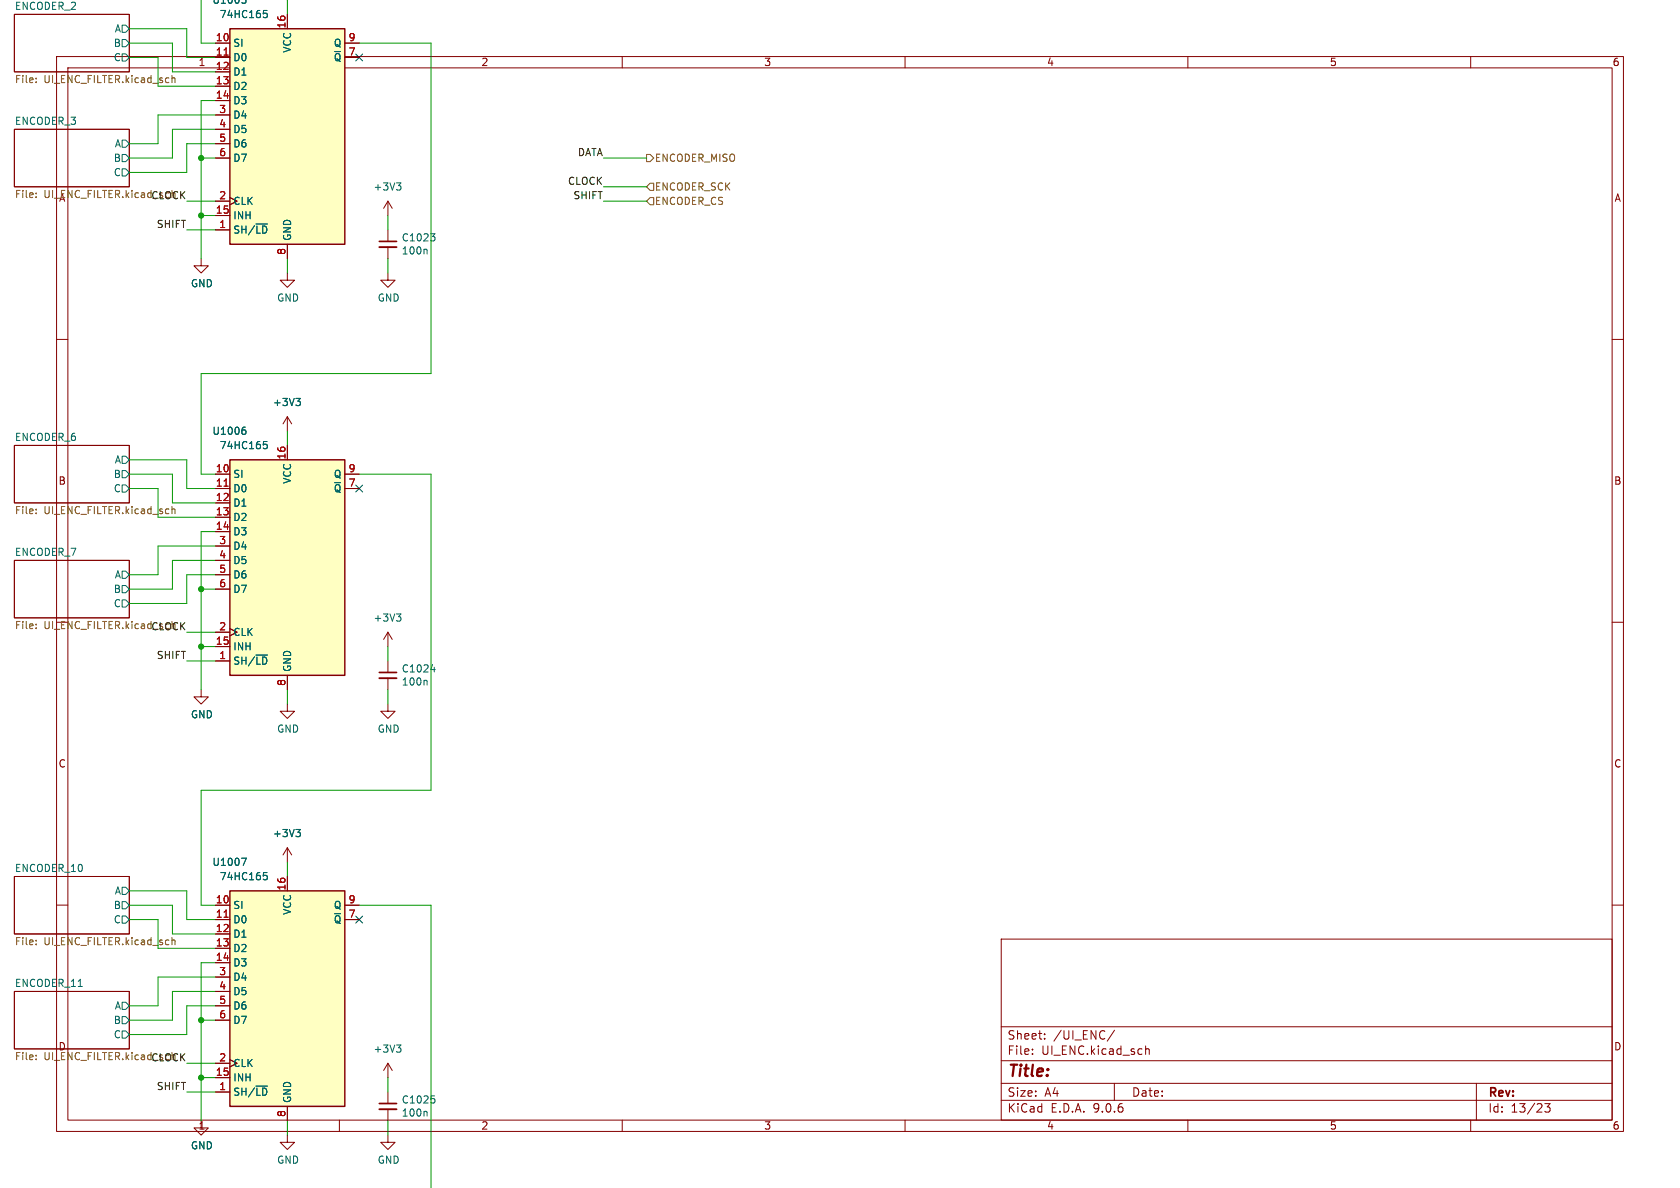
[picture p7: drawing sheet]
<svg xmlns="http://www.w3.org/2000/svg" width="297mm" height="210mm" viewBox="0 0 297 210" stroke-linecap="round" stroke-linejoin="round" font-family="sans-serif">
<g fill="none" stroke="#840000" stroke-width=".18">
<path d="M2.5 2.5h20.4v10.2h-20.4zM10 10h277v190h-277zM12 12h273v186h-273zM60 10v2M110 10v2M160 10v2M210 10v2M260 10v2M2.5 22.9h20.4v10.1h-20.4zM2.5 78.7h20.4v10.2h-20.4zM10 60h2M285 60h2"/>
<path d="M2.5 99.1h20.4v10.1h-20.4zM285 110h2M2.5 154.9h20.4v10.2h-20.4zM2.5 175.3h20.4v10.1h-20.4zM10 160h2M177 166h108v32h-108zM285 160h2M60 198v2M110 198v2M160 198v2M177 194.5h108M177 191.5h108"/>
<path d="M177 187.5h108M177 181.5h108M182.5 186.3v.1M182.5 185.5v.1M184.7 183.6v.1M184.7 182.8v.1M197 191.5v3M197 182.1l-1.3 2M202.5 184.9v1.5M202.5 185.5l.2-.1 .4 .1 .1 .9M210 198v2M260 198v2"/>
<path d="M261 191.5v6.5M273.1 195.1h.9l-.5 .6 .5 .1v.7l-.3 .1h-.4l-.2-.1"/>
</g>
<g fill="none" stroke="#006464" stroke-width=".18">
<path d="M21.6 9.5h.6l.7 .7-.7 .6h-.6zM21.6 4.4h.6l.7 .7-.7 .6h-.6zM21.6 7h.6l.7 .6-.7 .7h-.6zM21.6 29.8h.6l.7 .7-.7 .6h-.6zM21.6 24.8h.6l.7 .6-.7 .6h-.6zM21.6 27.3h.6l.7 .6-.7 .7h-.6zM21.6 85.7h.6l.7 .7-.7 .6h-.6zM21.6 80.6h.6l.7 .7-.7 .6h-.6zM21.6 83.2h.6l.7 .6-.7 .7h-.6zM21.6 106h.6l.7 .7-.7 .6h-.6zM21.6 101h.6l.7 .6-.7 .6h-.6zM21.6 103.5h.6l.7 .6-.7 .7h-.6z"/>
<path d="M21.6 156.8h.6l.7 .7-.7 .6h-.6zM21.6 159.4h.6l.7 .6-.7 .7h-.6zM21.6 177.2h.6l.7 .6-.7 .6h-.6zM21.6 179.7h.6l.7 .6-.7 .7h-.6zM21.6 161.9h.6l.7 .7-.7 .6h-.6zM21.6 182.2h.6l.7 .7-.7 .6h-.6z"/>
</g>
<g fill="none" stroke="#725600" stroke-width=".18">
<path d="M6.4 14.5v.1M6.4 13.8v.1M30.4 13.3v1.3M30.4 13.9l.2-.1h.3v.8M6.4 34.1v.2M6.4 34.8v.1M6.4 90v.1M6.4 90.7v.1M30.4 89.5v1.3M30.4 90.1l.2-.1h.3v.8M6.4 110.3v.2M6.4 111v.1"/>
<path d="M6.4 166.2v.1M6.4 166.9v.1M30.4 165.7v1.3M30.4 166.3l.2-.1h.3v.8M6.4 186.5v.2M6.4 187.2v.1"/>
</g>
<path d="M40.6 5.1h20.4v38.1h-20.4z" fill="#ffffc2"/>
<path d="M40.6 5.1h20.4v38.1h-20.4z" fill="none" stroke="#840000" stroke-width=".25"/>
<g fill="none" stroke="#840000" stroke-width=".18">
<path d="M38.1 10.2h2.5M38.1 12.7h2.5M38.1 15.2h2.5M38.1 17.8h2.5M38.1 7.6h2.5M50.8 2.5v2.6M61 10.2h2.5M61 7.6h2.5M38.1 20.3h2.5M38.1 22.9h2.5M38.1 25.4h2.5M38.1 27.9h2.5"/>
<path d="M38.1 35.6h2.5M38.1 38.1h2.5M35.6 45.7v1.3h1.2l-1.2 1.3-1.3-1.3h1.3M38.1 40.6h2.5M50.8 48.3v1.2h1.3l-1.3 1.3-1.3-1.3h1.3M50.8 43.2v2.5M50.8 73.7v2.5M50.8 73.7l-.8 1.2M50.8 73.7l.8 1.2M35.6 121.9v1.3h1.2l-1.2 1.3-1.3-1.3h1.3M50.8 124.5v1.2h1.3l-1.3 1.3-1.3-1.3h1.3M68.6 124.5v1.2h1.2l-1.2 1.3-1.3-1.3h1.3"/>
</g>
<path d="M39.6 9.7h.7" fill="none" stroke="#a90000" stroke-width=".18"/>
<path d="M43.4 -.1v.6l-.5 .1M46.6 1.8h.6M46.7 2.3h.3l.3 .3-.1 .4-.5 .1M52.3 70.4h.8l-.4 .5M52.9 70.9l.2 .3v.3l-.2 .2" fill="none" stroke="#006464" stroke-width=".18"/>
<path d="M40.6 81.3h20.4v38.1h-20.4z" fill="#ffffc2"/>
<path d="M40.6 81.3h20.4v38.1h-20.4z" fill="none" stroke="#840000" stroke-width=".25"/>
<g fill="none" stroke="#840000" stroke-width=".18">
<path d="M50.8 -.1v.1M68.6 35.6v2.5M68.6 35.6l-.8 1.2M68.6 35.6l.7 1.2M68.6 48.3v1.2h1.2l-1.2 1.3-1.3-1.3h1.3M68.6 40.6v2.1M68.6 43.7v2M50.8 78.7v2.6M38.1 86.4h2.5M38.1 88.9h2.5M38.1 91.4h2.5M38.1 94h2.5"/>
<path d="M38.1 96.5h2.5M38.1 99.1h2.5M38.1 83.8h2.5M61 86.4h2.5M61 83.8h2.5M38.1 101.6h2.5M38.1 104.1h2.5M38.1 111.8h2.5M38.1 114.3h2.5M38.1 116.8h2.5M50.8 119.4v2.5M68.6 111.8v2.5"/>
<path d="M68.6 116.8v2.1M68.6 119.9v2M68.6 111.8l-.8 1.2M68.6 111.8l.7 1.2M50.8 149.9v2.5M50.8 149.9l-.8 1.2M50.8 149.9l.8 1.2M35.6 198.1v1.3h1.2l-1.2 1.3-1.3-1.3h1.3M68.6 200.7v1.2h1.2l-1.2 1.3-1.3-1.3h1.3"/>
</g>
<path d="M39.6 85.9h.7" fill="none" stroke="#a90000" stroke-width=".18"/>
<g fill="none" stroke="#006464" stroke-width=".18">
<path d="M70.1 32.3h.8l-.4 .5M70.6 32.8l.3 .3v.3l-.3 .2M75.3 44.1l.2 .1v.7M76.1 41.3h.8l-.4 .5M76.7 41.8l.2 .2v.3l-.2 .3M43 76h.2l.3 .2-.1 .5-.4 .1M43.1 75.5h.3M46.6 78h.6M46.7 78.5h.3l.3 .3-.2 .5h-.4M70.1 108.5h.8l-.4 .5M70.6 109l.3 .3v.3l-.3 .2M76.2 118.4h.8"/>
<path d="M76.8 117.9v.9M75.3 120.3l.2 .1v.7M52.3 146.6h.8l-.4 .5M52.9 147.1l.2 .3v.3l-.2 .2"/>
</g>
<path d="M67.1 42.7h3M67.1 118.9h3" fill="none" stroke="#840000" stroke-width=".3"/>
<path d="M67.1 43.7h3M67.1 119.9h3" fill="none" stroke="#840000" stroke-width=".33"/>
<path d="M40.6 157.5h20.4v38.1h-20.4z" fill="#ffffc2"/>
<path d="M40.6 157.5h20.4v38.1h-20.4z" fill="none" stroke="#840000" stroke-width=".25"/>
<g fill="none" stroke="#840000" stroke-width=".18">
<path d="M38.1 10.2h2.5M38.1 12.7h2.5M38.1 15.2h2.5M38.1 17.8h2.5M38.1 7.6h2.5M50.8 2.5v2.6M61 10.2h2.5M61 7.6h2.5M38.1 20.3h2.5M38.1 22.9h2.5M38.1 25.4h2.5M38.1 27.9h2.5"/>
<path d="M38.1 35.6h2.5M38.1 38.1h2.5M38.1 40.6h2.5M50.8 43.2v2.5M50.8 78.7v2.6M38.1 86.4h2.5M38.1 88.9h2.5M38.1 91.4h2.5M38.1 94h2.5M38.1 96.5h2.5M38.1 99.1h2.5M38.1 83.8h2.5"/>
<path d="M61 86.4h2.5M61 83.8h2.5M38.1 101.6h2.5M38.1 104.1h2.5M38.1 111.8h2.5M38.1 114.3h2.5M38.1 116.8h2.5M50.8 119.4v2.5M50.8 154.9v2.6M38.1 162.6h2.5M38.1 165.1h2.5M38.1 167.6h2.5"/>
<path d="M38.1 170.2h2.5M38.1 172.7h2.5M38.1 175.3h2.5M38.1 177.8h2.5M38.1 160h2.5M61 162.6h2.5M61 160h2.5M38.1 180.3h2.5M38.1 188h2.5M38.1 190.5h2.5M38.1 193h2.5M50.8 195.6v2.5"/>
<path d="M68.6 188v2.5M68.6 193v2.1M68.6 196.1v2M68.6 188l-.8 1.2M68.6 188l.7 1.2M50.8 200.7v1.2h1.3l-1.3 1.3-1.3-1.3h1.3"/>
</g>
<path d="M39.6 9.7h.7M39.6 85.9h.7M39.6 162.1h.7" fill="none" stroke="#a90000" stroke-width=".18"/>
<g fill="none" stroke="#006464" stroke-width=".18">
<path d="M43.4 -.1v.6l-.5 .1M46.6 1.8h.6M46.7 2.3h.3l.3 .3-.1 .4-.5 .1M43 76h.2l.3 .2-.1 .5-.4 .1M43.1 75.5h.3M46.6 78h.6M46.7 78.5h.3l.3 .3-.2 .5h-.4M52.3 70.4h.8l-.4 .5M52.9 70.9l.2 .3v.3l-.2 .2M42.7 151.7h.8l-.5 1.3M46.6 154.2h.6M46.7 154.7h.3l.3 .3-.1 .4-.5 .1"/>
<path d="M52.3 146.6h.8l-.4 .5M52.9 147.1l.2 .3v.3l-.2 .2M70.1 184.7h.8l-.4 .5M70.6 185.2l.3 .3v.3l-.3 .2M75.3 196.5l.2 .1v.7M76.2 193.7h.6M76.7 194.2l.2 .2v.3l-.2 .3"/>
</g>
<path d="M67.1 195.1h3" fill="none" stroke="#840000" stroke-width=".3"/>
<path d="M67.1 196.1h3" fill="none" stroke="#840000" stroke-width=".33"/>
<path d="M114.3 27.3h.6l.7 .6-.7 .7h-.6zM114.9 32.4h.7v1.3h-.7l-.6-.7zM114.9 34.9h.7v1.3h-.7l-.6-.6z" fill="none" stroke="#725600" stroke-width=".18"/>
<g fill="none" stroke="#009600" stroke-width=".18">
<path d="M35.6 0v7.6h2.5M22.9 10.2h5v5h10.2M22.9 7.6h7.6v5.1h7.6M22.9 5.1h10.1v5.1h5.1M38.1 17.8h-2.5v27.9M50.8 0v2.5M63.5 7.6h12.7v58.4h-40.6v17.8h2.5M33 35.6h5.1M35.6 27.9h2.5M35.6 38.1h2.5M38.1 20.3h-10.2v5.1h-5M38.1 22.9h-7.6v5h-7.6"/>
<path d="M38.1 25.4h-5.1v5.1h-10.1M68.6 38.1v2.5M106.7 27.9h7.6M106.7 33h7.6M106.7 35.6h7.6M33 40.6h5.1M50.8 45.7v2.6M68.6 45.7v2.6M50.8 76.2v2.5M22.9 86.4h5v5h10.2M22.9 83.8h7.6v5.1h7.6M22.9 81.3h10.1v5.1h5.1"/>
<path d="M38.1 96.5h-10.2v5.1h-5M38.1 94h-2.5v27.9M38.1 99.1h-7.6v5h-7.6M63.5 83.8h12.7v55.9h-40.6v20.3h2.5M33 116.8h5.1M33 111.8h5.1M35.6 104.1h2.5M35.6 114.3h2.5M38.1 101.6h-5.1v5.1h-10.1M68.6 114.3v2.5M50.8 121.9v2.6M68.6 121.9v2.6"/>
<path d="M22.9 157.5h10.1v5.1h5.1M50.8 152.4v2.5M22.9 160h7.6v5.1h7.6M22.9 162.6h5v5h10.2M38.1 172.7h-10.2v5.1h-5M38.1 170.2h-2.5v27.9M38.1 175.3h-7.6v5h-7.6M38.1 177.8h-5.1v5.1h-10.1M63.5 160h12.7v50.1M33 193h5.1M33 188h5.1M35.6 180.3h2.5"/>
<path d="M35.6 190.5h2.5M50.8 198.1v2.6M68.6 190.5v2.5M68.6 198.1v2.6"/>
</g>
<path d="M62.9 9.6l1.2 1.2M64.1 9.6l-1.2 1.2M62.9 85.8l1.2 1.2M64.1 85.8l-1.2 1.2M62.9 162l1.2 1.2M64.1 162l-1.2 1.2" fill="none" stroke="#000084" stroke-width=".18"/>
<g fill="#009600" stroke="#009600" stroke-width=".18">
<circle cx="35.6" cy="27.9" r=".46"/>
<circle cx="35.6" cy="38.1" r=".46"/>
<circle cx="35.6" cy="114.3" r=".46"/>
<circle cx="35.6" cy="104.1" r=".46"/>
<circle cx="35.6" cy="180.3" r=".46"/>
<circle cx="35.6" cy="190.5" r=".46"/>
</g>
<text font-size="2.8" fill="#840000" x="178" y="190.9">Title:</text>
<g font-size="2.1" fill="#840000">
<text x="178" y="184">Sheet:</text>
<text x="186.2" y="184">/UI_ENC/</text>
<text x="178" y="186.7">File:</text>
<text x="184.1" y="186.7">UI_ENC.kicad_sch</text>
<text x="178" y="196.9">KiCad</text>
<text x="178" y="194.1">Size:</text>
<text x="184.7" y="194.1">A4</text>
<text x="185.7" y="196.9">E.D.A.</text>
<text x="193.3" y="196.9">9.0.6</text>
<text x="200" y="194.1">Date:</text>
<text x="263" y="194.3">Rev:</text>
<text x="263" y="196.9">Id:</text>
<text x="267.1" y="196.9">13/23</text>
</g>
<g font-size="1.8" fill="#006464">
<text x="2.5" y="1.8">ENCODER_2</text>
<text x="20.2" y="5.9">A</text>
<text x="37.5" y=".9">U1005</text>
<text x="38.8" y="3.4">74HC165</text>
<text x="20" y="11">C</text>
<text x="20" y="8.5">B</text>
<text x="41.1" y="11">D0</text>
<text x="41.1" y="8.5">SI</text>
<text x="51.7" y="9.4" transform="rotate(-90 51.7 9.4)">VCC</text>
<text x="58.9" y="8.5">Q</text>
<text x="58.9" y="11">~{Q}</text>
<text x="41.1" y="13.6">D1</text>
<text x="41.1" y="16.1">D2</text>
<text x="2.5" y="22.1">ENCODER_3</text>
<text x="41.1" y="18.6">D3</text>
<text x="41.1" y="21.2">D4</text>
<text x="41.1" y="23.7">D5</text>
<text x="20" y="28.8">B</text>
<text x="20.2" y="26.3">A</text>
<text x="41.1" y="26.3">D6</text>
<text x="41.1" y="28.8">D7</text>
<text x="20" y="31.3">C</text>
<text x="65.9" y="33.9">+3V3</text>
<text x="41.1" y="36.4">CLK</text>
<text x="41.1" y="39">INH</text>
<text x="41.1" y="41.5">SH/~{LD}</text>
<text x="51.7" y="42.7" transform="rotate(-90 51.7 42.7)">GND</text>
<text x="70.9" y="45.2">100n</text>
<text x="70.9" y="42.9">C1023</text>
<text x="33.7" y="51">GND</text>
<text x="48.9" y="53.5">GND</text>
<text x="66.7" y="53.5">GND</text>
<text x="48.2" y="72">+3V3</text>
<text x="37.5" y="77.1">U1006</text>
<text x="2.5" y="78">ENCODER_6</text>
<text x="20.2" y="82.1">A</text>
<text x="38.8" y="79.6">74HC165</text>
<text x="20" y="87.2">C</text>
<text x="20" y="84.7">B</text>
<text x="41.1" y="87.2">D0</text>
<text x="41.1" y="89.8">D1</text>
<text x="41.1" y="84.7">SI</text>
<text x="51.7" y="85.6" transform="rotate(-90 51.7 85.6)">VCC</text>
<text x="58.9" y="84.7">Q</text>
<text x="58.9" y="87.2">~{Q}</text>
<text x="41.1" y="92.3">D2</text>
<text x="41.1" y="94.8">D3</text>
<text x="2.5" y="98.3">ENCODER_7</text>
<text x="41.1" y="97.4">D4</text>
<text x="41.1" y="99.9">D5</text>
<text x="20" y="107.5">C</text>
<text x="20" y="105">B</text>
<text x="20.2" y="102.5">A</text>
<text x="41.1" y="102.5">D6</text>
<text x="41.1" y="105">D7</text>
<text x="41.1" y="112.6">CLK</text>
<text x="65.9" y="110.1">+3V3</text>
<text x="41.1" y="115.2">INH</text>
<text x="41.1" y="117.7">SH/~{LD}</text>
<text x="51.7" y="118.9" transform="rotate(-90 51.7 118.9)">GND</text>
<text x="70.9" y="119.1">C1024</text>
<text x="70.9" y="121.4">100n</text>
<text x="33.7" y="127.2">GND</text>
<text x="48.9" y="129.7">GND</text>
<text x="66.7" y="129.7">GND</text>
<text x="48.2" y="148.2">+3V3</text>
<text x="2.5" y="154.2">ENCODER_10</text>
<text x="37.5" y="153.3">U1007</text>
<text x="38.8" y="155.8">74HC165</text>
<text x="20" y="160.9">B</text>
<text x="20.2" y="158.3">A</text>
<text x="41.1" y="160.9">SI</text>
<text x="51.7" y="161.8" transform="rotate(-90 51.7 161.8)">VCC</text>
<text x="58.9" y="160.9">Q</text>
<text x="20" y="163.4">C</text>
<text x="41.1" y="163.4">D0</text>
<text x="41.1" y="166">D1</text>
<text x="58.9" y="163.4">~{Q}</text>
<text x="41.1" y="168.5">D2</text>
<text x="41.1" y="171">D3</text>
<text x="41.1" y="173.6">D4</text>
<text x="2.5" y="174.5">ENCODER_11</text>
<text x="20.2" y="178.7">A</text>
<text x="41.1" y="176.1">D5</text>
<text x="41.1" y="178.7">D6</text>
<text x="20" y="183.7">C</text>
<text x="20" y="181.2">B</text>
<text x="41.1" y="181.2">D7</text>
<text x="41.1" y="188.8">CLK</text>
<text x="41.1" y="191.4">INH</text>
<text x="65.9" y="186.3">+3V3</text>
<text x="41.1" y="193.9">SH/~{LD}</text>
<text x="51.7" y="195.1" transform="rotate(-90 51.7 195.1)">GND</text>
<text x="70.9" y="197.6">100n</text>
<text x="70.9" y="195.3">C1025</text>
<text x="33.7" y="203.4">GND</text>
<text x="48.9" y="205.9">GND</text>
<text x="66.7" y="205.9">GND</text>
</g>
<g font-size="1.8" fill="#a90000">
<text x="50.5" y="5.1" transform="rotate(-90 50.5 5.1)">16</text>
<text x="38.1" y="9.9">11</text>
<text x="38.1" y="7.4">10</text>
<text x="61.5" y="7.4">9</text>
<text x="61.5" y="9.9">7</text>
<text x="38.1" y="12.4">12</text>
<text x="38.1" y="15">13</text>
<text x="38.1" y="17.5">14</text>
<text x="38.7" y="20.1">3</text>
<text x="38.7" y="22.6">4</text>
<text x="38.7" y="25.1">5</text>
<text x="38.7" y="27.7">6</text>
<text x="38.7" y="35.3">2</text>
<text x="38.1" y="37.8">15</text>
<text x="38.7" y="40.4">1</text>
<text x="50.5" y="45.2" transform="rotate(-90 50.5 45.2)">8</text>
<text x="38.1" y="83.6">10</text>
<text x="50.5" y="81.3" transform="rotate(-90 50.5 81.3)">16</text>
<text x="61.5" y="83.6">9</text>
<text x="38.1" y="86.1">11</text>
<text x="38.1" y="88.6">12</text>
<text x="61.5" y="86.1">7</text>
<text x="38.1" y="91.2">13</text>
<text x="38.1" y="93.7">14</text>
<text x="38.7" y="96.3">3</text>
<text x="38.7" y="98.8">4</text>
<text x="38.7" y="101.3">5</text>
<text x="38.7" y="103.9">6</text>
<text x="38.7" y="111.5">2</text>
<text x="38.1" y="114">15</text>
<text x="38.7" y="116.6">1</text>
<text x="50.5" y="121.4" transform="rotate(-90 50.5 121.4)">8</text>
<text x="38.1" y="159.8">10</text>
<text x="50.5" y="157.5" transform="rotate(-90 50.5 157.5)">16</text>
<text x="61.5" y="159.8">9</text>
<text x="38.1" y="162.3">11</text>
<text x="38.1" y="164.8">12</text>
<text x="38.1" y="167.4">13</text>
<text x="61.5" y="162.3">7</text>
<text x="38.1" y="169.9">14</text>
<text x="38.7" y="172.5">3</text>
<text x="38.7" y="175">4</text>
<text x="38.7" y="177.5">5</text>
<text x="38.7" y="180.1">6</text>
<text x="38.1" y="190.2">15</text>
<text x="38.7" y="187.7">2</text>
<text x="38.7" y="192.8">1</text>
<text x="50.5" y="197.6" transform="rotate(-90 50.5 197.6)">8</text>
</g>
<g font-size="1.8" fill="#840000">
<text x="35" y="11.9">1</text>
<text x="85" y="11.9">2</text>
<text x="135" y="11.9">3</text>
<text x="185" y="11.9">4</text>
<text x="235" y="11.9">5</text>
<text x="285" y="11.9">6</text>
<text x="285.3" y="35.9">A</text>
<text x="10.3" y="85.9">B</text>
<text x="285.3" y="85.9">B</text>
<text x="10.3" y="135.9">C</text>
<text x="285.3" y="135.9">C</text>
<text x="285.3" y="185.9">D</text>
<text x="35" y="199.9">1</text>
<text x="85" y="199.9">2</text>
<text x="135" y="199.9">3</text>
<text x="185" y="199.9">4</text>
<text x="235" y="199.9">5</text>
<text x="285" y="199.9">6</text>
</g>
<g font-size="1.8" fill="#725600">
<text x="2.5" y="15">File:</text>
<text x="7.8" y="15">UI_ENC_FILTER.kicad_sch</text>
<text x="115.7" y="28.8">ENCODER_MISO</text>
<text x="2.5" y="35.3">File:</text>
<text x="7.8" y="35.3">UI_ENC_FILTER.kicad_sch</text>
<text x="10.3" y="35.9">A</text>
<text x="115.7" y="33.9">ENCODER_SCK</text>
<text x="115.7" y="36.4">ENCODER_CS</text>
<text x="2.5" y="91.2">File:</text>
<text x="7.8" y="91.2">UI_ENC_FILTER.kicad_sch</text>
<text x="2.5" y="111.5">File:</text>
<text x="7.8" y="111.5">UI_ENC_FILTER.kicad_sch</text>
<text x="2.5" y="167.4">File:</text>
<text x="7.8" y="167.4">UI_ENC_FILTER.kicad_sch</text>
<text x="10.3" y="185.9">D</text>
<text x="2.5" y="187.7">File:</text>
<text x="7.8" y="187.7">UI_ENC_FILTER.kicad_sch</text>
</g>
<g font-size="1.8" fill="#0f0f0f">
<text x="102.1" y="27.7">DATA</text>
<text x="26.6" y="35.3">CLOCK</text>
<text x="100.3" y="32.8">CLOCK</text>
<text x="101.3" y="35.3">SHIFT</text>
<text x="27.6" y="40.4">SHIFT</text>
<text x="26.6" y="111.5">CLOCK</text>
<text x="27.6" y="116.6">SHIFT</text>
<text x="26.6" y="187.7">CLOCK</text>
<text x="27.6" y="192.8">SHIFT</text>
</g>
</svg>
